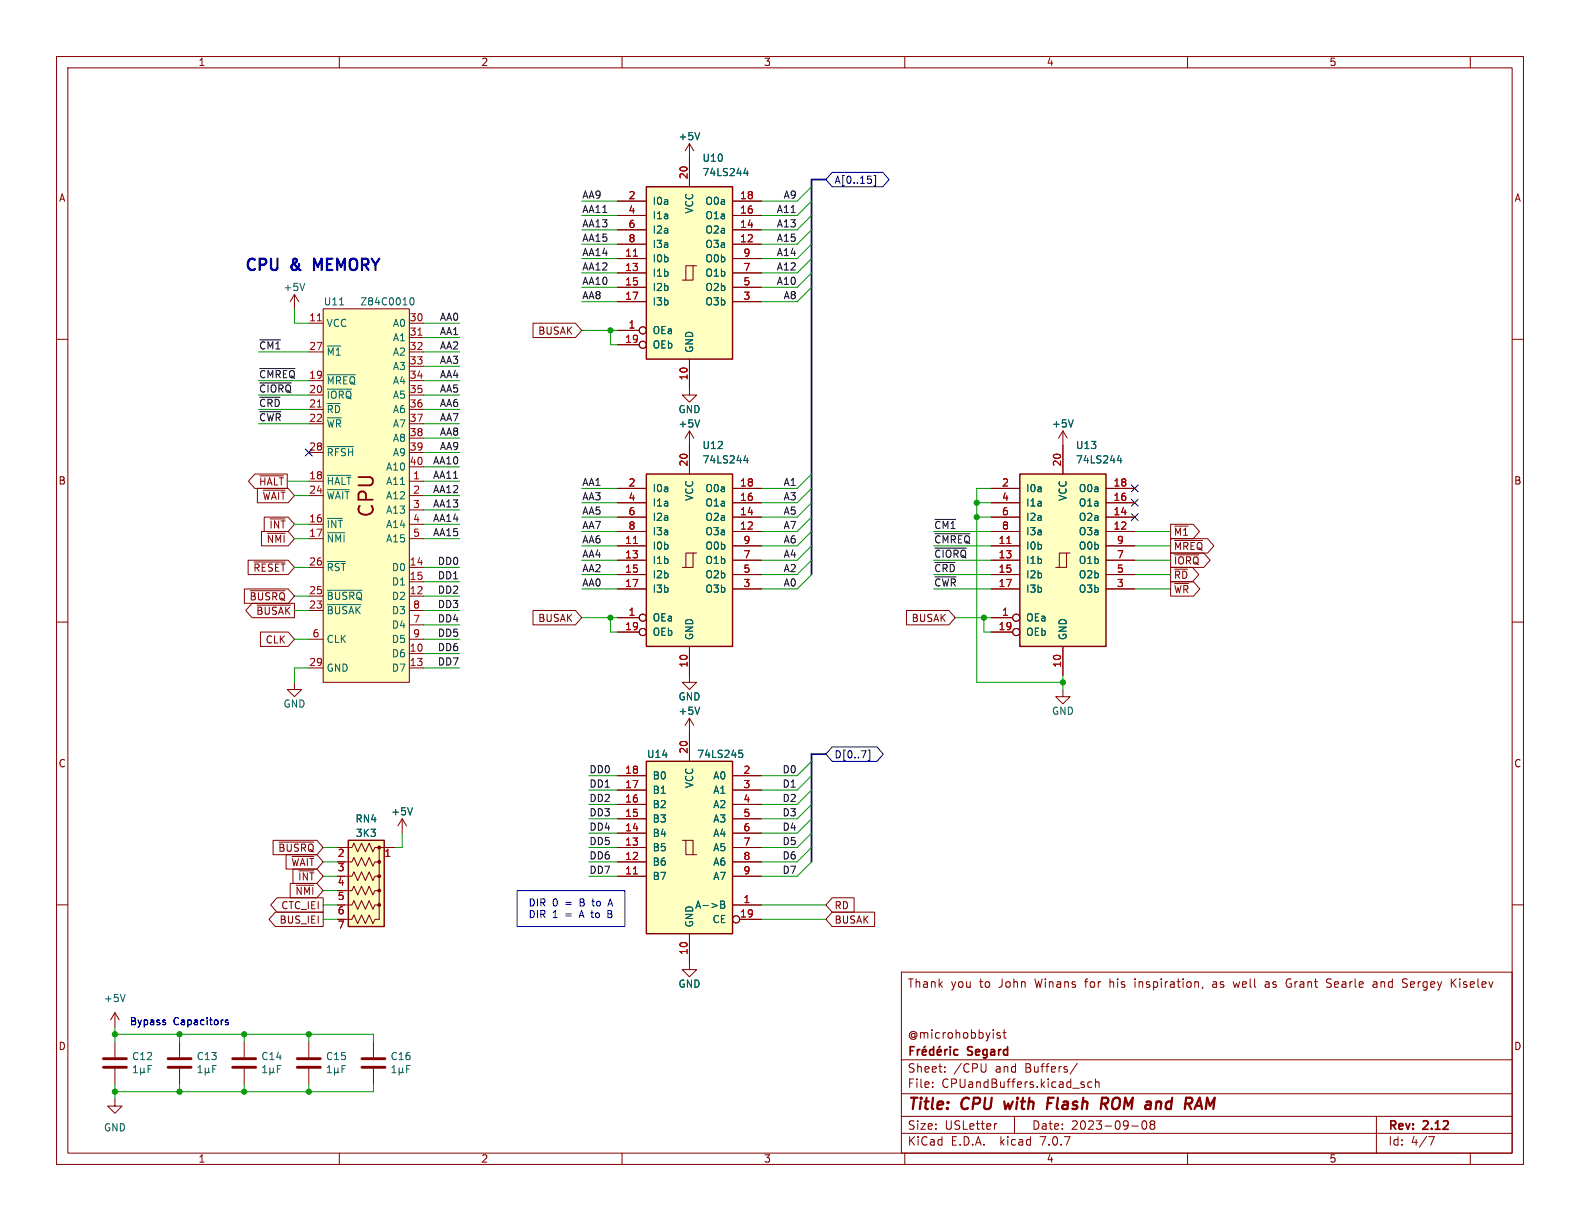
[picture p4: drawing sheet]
<svg xmlns="http://www.w3.org/2000/svg" width="279mm" height="216mm" viewBox="0 0 279 216" stroke-linecap="round" stroke-linejoin="round" font-family="sans-serif">
<g fill="none" stroke="#840000" stroke-width=".18">
<path d="M10 10h259.4v195.9h-259.4zM12 12h255.4v191.9h-255.4zM60 10v2M110 10v2M160 10v2M210 10v2M260 10v2M109.2 38.1h5.1M109.2 35.6h5.1M121.9 25.4v7.6M121.9 25.4l-.7 1.3M121.9 25.4l.8 1.3"/>
<path d="M129.5 38.1h5.1M129.5 35.6h5.1M10 60h2M52.1 52.1l-.8 1.2M52.1 52.1v2.5M52.1 52.1l.7 1.2M54.6 57.2h2.5M57.1 54.6h15.3v66.1h-15.3zM72.4 57.2h2.5M72.4 59.7h2.5M94.3 57.1h7.5l1.1 1.3-1.1 1.3h-7.5zM109.2 58.4h3.8"/>
<path d="M109.2 45.7h5.1M109.2 43.2h5.1M109.2 48.3h5.1M109.2 40.6h5.1M109.2 50.8h5.1M109.2 53.3h5.1M122.6 47h-1.3v2.5M123.2 47h-.6v2.5h-2M129.5 45.7h5.1M129.5 43.2h5.1M129.5 48.3h5.1M129.5 40.6h5.1"/>
<path d="M129.5 50.8h5.1M129.5 53.3h5.1M267.4 60h2M54.6 67.3h2.5M54.6 69.9h2.5M54.6 72.4h2.5M54.6 74.9h2.5M54.6 62.2h2.5M72.4 67.3h2.5M72.4 69.9h2.5M72.4 72.4h2.5M72.4 74.9h2.5"/>
<path d="M72.4 62.2h2.5M72.4 64.8h2.5M72.4 77.5h2.5M109.2 61h3.8M121.9 63.5v6.4h1.3l-1.3 1.2-1.3-1.2h1.3M121.9 76.2v7.6M121.9 76.2l-.7 1.3M121.9 76.2l.8 1.3M188 76.2l-.8 1.3M188 76.2v7.6M188 76.2l.7 1.3M43.9 99.1h7.1l1.1 1.2-1.1 1.3h-7.1z"/>
<path d="M44.9 99.4h5.5M45.1 83.8h5.7v2.6h-5.7l-1.2-1.3zM45.5 86.4h5.5l1.1 1.2-1.1 1.3h-5.5zM45.9 84.1h4.2M46.2 94h4.8l1.1 1.3-1.1 1.2h-4.8zM46.6 86.7h3.8M46.7 91.4h4.3l1.1 1.3-1.1 1.3h-4.3zM47.3 94.3h3.1M47.8 91.8h2.6M54.6 85.1h2.5M54.6 92.7h2.5M54.6 95.3h2.5"/>
<path d="M54.6 87.6h2.5M54.6 80h2.5M72.4 85.1h2.5M72.4 92.7h2.5M72.4 95.3h2.5M72.4 87.6h2.5M72.4 80h2.5M72.4 90.2h2.5M72.4 82.6h2.5M109.2 96.5h5.1M109.2 94h5.1M109.2 99.1h5.1"/>
<path d="M109.2 91.4h5.1M109.2 88.9h5.1M109.2 86.4h5.1M122.6 97.8h-1.3v2.5M123.2 97.8h-.6v2.5h-2M129.5 96.5h5.1M129.5 94h5.1M129.5 99.1h5.1M129.5 91.4h5.1M129.5 88.9h5.1M129.5 86.4h5.1M175.3 96.5h5"/>
<path d="M175.3 94h5M175.3 99.1h5M175.3 91.4h5M175.3 88.9h5M175.3 86.4h5M188.6 97.8h-1.3v2.5M189.2 97.8h-.6v2.5h-1.9M195.6 96.5h5.1M195.6 94h5.1M195.6 99.1h5.1M195.6 91.4h5.1M195.6 88.9h5.1"/>
<path d="M195.6 86.4h5.1M207 92.7h4l1.1 1.3-1.1 1.3h-4zM207 97.8h5.9l1.1 1.3-1.1 1.2h-5.9zM207 95.2h6.5l1.2 1.3-1.2 1.3h-6.5zM207.7 93h2.4M207.7 98.1h4.3M207.7 95.6h5M10 110h2M43.2 104.1h7.8l1.1 1.3-1.1 1.3h-7.8zM44.3 104.5h6.1M44.6 106.7h7.5v2.5h-7.5l-1.1-1.2zM45.5 107h5.9"/>
<path d="M46.1 111.8h4.9l1.1 1.2-1.1 1.3h-4.9zM54.6 105.4h2.5M54.6 118.1h2.5M54.6 100.3h2.5M54.6 108h2.5M54.6 113h2.5M72.4 115.6h2.5M72.4 105.4h2.5M72.4 118.1h2.5M72.4 100.3h2.5M72.4 102.9h2.5M72.4 108h2.5"/>
<path d="M72.4 113h2.5M72.4 110.5h2.5M94.3 107.9h7.5l1.1 1.3-1.1 1.3h-7.5zM109.2 109.2h3.8M109.2 101.6h5.1M109.2 104.1h5.1M109.2 111.8h3.8M121.9 114.3v6.4h1.3l-1.3 1.2-1.3-1.2h1.3M129.5 101.6h5.1M129.5 104.1h5.1M160.3 107.9h7.5l1.1 1.3-1.1 1.3h-7.5zM175.3 109.2h3.8"/>
<path d="M175.3 101.6h5M175.3 104.1h5M175.3 111.8h3.8M188 114.3v5.1M195.6 101.6h5.1M195.6 104.1h5.1M207 100.3h3.9l1.1 1.3-1.1 1.3h-3.9zM207 102.9h4.1l1.1 1.2-1.1 1.3h-4.1zM267.4 110h2M52.1 120.7v1.2h1.2l-1.2 1.3-1.3-1.3h1.3M109.2 139.7h5.1M109.2 137.2h5.1"/>
<path d="M121.9 127v7.6M121.9 127l-.7 1.3M121.9 127l.8 1.3M129.5 139.7h5.1M129.5 137.2h5.1M188 121.9v1.3h1.2l-1.2 1.3-1.3-1.3h1.3M10 160h2M48.3 148.6h7.7l1.1 1.3-1.1 1.2h-7.7zM49 158.7h8.1v2.6h-8.1l-1.1-1.3zM49.3 148.9h6.2M50.6 151.1h5.4l1.1 1.3-1.1 1.3h-5.4zM51.3 156.2h4.7l1.1 1.3-1.1 1.3h-4.7z"/>
<path d="M51.6 151.4h3.9M51.8 153.7h4.2l1.1 1.2-1.1 1.3h-4.2zM52.4 156.5h3.1M59.7 149.9h2.5l.4-.8 .6 1.5 .7-1.5 .7 1.5 .7-1.5 .6 1.5 .4-.7h.8v12.7h-.8l-.4 .7-.6-1.5-.7 1.5-.7-1.5-.7 1.5-.6-1.5-.4 .8h-1.2M61 152.4h1.2l.4-.8 .6 1.6 .7-1.6 .7 1.6 .7-1.6 .6 1.6 .4-.8h.8M61 154.9h1.2l.4-.7 .6 1.5 .7-1.5 .7 1.5 .7-1.5 .6 1.5 .4-.8h.8M61 157.5h1.2l.4-.8 .6 1.5 .7-1.5 .7 1.5 .7-1.5 .6 1.5 .4-.7h.8M67.3 149.9h2.5M71.1 144.8l-.7 1.3M71.1 144.8v2.5M71.1 144.8l.8 1.3M109.2 154.9h5.1"/>
<path d="M109.2 152.4h5.1M109.2 149.9h5.1M109.2 147.3h5.1M109.2 144.8h5.1M109.2 142.2h5.1M120.6 148.6h.7v2.5h1.9M121.3 148.6h1.3v2.5M129.5 154.9h5.1M129.5 152.4h5.1M129.5 149.9h5.1M129.5 147.3h5.1M129.5 144.8h5.1"/>
<path d="M129.5 142.2h5.1M147.2 158.7h3.8v2.6h-3.8l-1.2-1.3zM267.4 160h2M20.3 179.1v2.5M20.3 179.1l-.7 1.2M20.3 179.1l.8 1.2M48.7 161.3h8.4v2.5h-8.4l-1.1-1.2zM61 160h1.2l.4-.7 .6 1.5 .7-1.5 .7 1.5 .7-1.5 .6 1.5 .4-.8h.8M121.9 165.1v6.4h1.3l-1.3 1.2-1.3-1.2h1.3M129.5 160h5.1M130.8 162.6h3.8M147.2 161.3h7.5v2.5h-7.5l-1.2-1.2z"/>
<path d="M159.4 171.9h108v32h-108zM200.7 173.1v.1M200.7 173.6v1M212.7 174.5l-.1 .3M214.9 173.6l-.4 .1M215 174h-.4a.29 .29 0 0 0-.2 .3 .29 .29 0 0 0 .2 .3h.4M218.1 173.6l.3 1 .2-.7M223.8 173.7h.6M224.3 174h-.4a.29 .29 0 0 0-.2 .3 .29 .29 0 0 0 .2 .3h.4M227.7 174.5h.6M228.1 173.9h.3M228.1 173.1l-.4 .1"/>
<path d="M234.6 173.7l.7 .2 .1 .4-.3 .3-.5-.1M235.4 173.2l-.5-.1-.3 .1M242.9 173.7h.5l.1 .9M243.5 173.9l-.5 .1a.29 .29 0 0 0-.2 .3 .29 .29 0 0 0 .2 .3l.5-.1M248.3 173.8l.4 .1 .2 .4-.3 .3h-.4M248.3 173.1l.6 .1M256.9 173.7l.6 .9M257.5 173.1l-.9 .8M20.3 194.3v1.3h1.3l-1.3 1.3-1.3-1.3h1.3M20.3 184.2v2.7M20.3 189v2.8M31.7 184.2v2.7"/>
<path d="M31.7 189v2.8M43.2 184.2v2.7M43.2 189v2.8M54.6 184.2v2.7M54.6 189v2.8M66 184.2v2.7M66 189v2.8M159.4 197.4h108M159.4 193.4h108M159.4 187.4h108M164.9 192.1v.2M164.9 191.4v.1"/>
<path d="M167.1 189.4v.2M167.1 188.7v.1M174.4 188.1v1.2l-.3 .3M176.3 198.7l-.3 .1M176.9 182.7l-.4-.1-.2 .2 .1 .2 .5 .2v.3h-.6M177.4 182.6h.5M177.6 182.1v1.3l.3 .2M179.4 197.4v3M190.5 188l-1.3 1.9M191.4 191.8l.3 .1 .1 .2-.2 .2h-.3M191.4 191.3l.3 .1M193.1 191.4l-.5-.1-.2 .3v.4l.1 .2h.6"/>
<path d="M193.7 191.4l.2-.1 .4 .1 .1 .9M193.7 190.8v1.5M200.1 199.1h1.2M202.1 198.3l.2-.1a.81 .81 0 0 1 .6 .6 .81 .81 0 0 1-.3 .8l-.2 .1a.81 .81 0 0 1-.3-1.4zM203.6 198.8l-.2-.3 .2-.3 .5 .1 .1 .2-.3 .3M203.6 198.8l-.2 .3v.3l.2 .3 .5-.1 .1-.2-.1-.4-.2-.2M203.6 198.8h.3M243.4 197.4v6.5M60 203.9v2M110 203.9v2M159.4 200.4h108M160 203.9v2"/>
<path d="M210 203.9v2M252.6 201h1l-.6 1.5M260 203.9v2"/>
<circle cx="113.7" cy="58.4" r=".63"/>
<circle cx="113.7" cy="61" r=".63"/>
<circle cx="113.7" cy="109.2" r=".63"/>
<circle cx="113.7" cy="111.8" r=".63"/>
<circle cx="179.7" cy="111.8" r=".63"/>
<circle cx="179.7" cy="109.2" r=".63"/>
<circle cx="130.2" cy="162.6" r=".63"/>
</g>
<path d="M177.6 194.8l.2 1.3 .5-.9M185.3 195.1h.6M186.3 194.1h-.9l-.3 2M194.9 194.1l.9 .1a.58 .58 0 0 1-.3 1h-.7M195.2 195.2l.6 .9M204.8 194.8h.3M211.2 196.1l.9-2 .5 2M211.5 195.5h.9" fill="none" stroke="#840000" stroke-width=".4"/>
<g fill="none" stroke="#840000" stroke-width=".3">
<path d="M161 185.8h.5M161.7 185.1h-.7v1.5M162.2 185.6v1M162.7 185.6h-.3l-.2 .3M163.1 186.1l.7-.2-.1-.3h-.4l-.2 .2 .1 .7h.5M163.6 185l-.2 .2M165.1 185.6h-.4l-.3 .3v.4l.1 .2h.6M165.1 185.1v1.5M165.7 186.1l.8-.2-.1-.3h-.4l-.3 .2 .1 .7h.6M166.2 185l-.2 .2M167.1 185.6v1M167.5 185.6h-.3l-.1 .3"/>
<path d="M168 185.1v.1M168 185.6v1M169.4 185.6h-.4l-.3 .3v.4l.1 .2h.6"/>
</g>
<g fill="#ffffc2" stroke="#ffffc2" stroke-width=".18">
<path d="M114.3 83.8h15.2v30.5h-15.2z"/>
<path d="M114.3 134.6h15.2v30.5h-15.2z"/>
<path d="M114.3 33h15.2v30.5h-15.2z"/>
<path d="M180.3 83.8h15.3v30.5h-15.3z"/>
<path d="M61.6 148.6h6.3v15.2h-6.3z"/>
<path d="M57.1 54.6h15.3v66.1h-15.3z"/>
</g>
<path d="M114.3 33h15.2v30.5h-15.2zM114.3 83.8h15.2v30.5h-15.2zM180.3 83.8h15.3v30.5h-15.3zM114.3 134.6h15.2v30.5h-15.2zM61.6 148.6h6.3v15.2h-6.3z" fill="none" stroke="#840000" stroke-width=".25"/>
<path d="M56.1 56.7h.7M73.9 59.3h.7M112 45.3h.7M56.1 72h.7M112 96.1h.7M178 96.1h.8M112 154.5h.7" fill="none" stroke="#a90000" stroke-width=".18"/>
<g fill="none" stroke="#006464" stroke-width=".18">
<path d="M123.7 23.4l-.4 1.3M131.8 29.7l-.3 .9h.8M132.1 30.2v.9M53.9 50.1l-.4 1.3M60 53.9h.8M72.7 52.7l.1-.1a.68 .68 0 0 1 .4 .7 .68 .68 0 0 1-.4 .6 .84 .84 0 0 1-.1-1.2zM57.9 66.3h4.9M57.9 68.8h4.3M57.9 61.2h2.4M57.9 79h4.6M123.7 74.2l-.4 1.3M189.8 74.2l-.4 1.3"/>
<path d="M57.9 91.7h2.6M57.9 94.2h3.1M57.9 84h4.1M57.9 86.6h3.8M57.9 99.3h3.2M131.8 80.5l-.3 .9h.8M132.1 81v.9M197.9 80.5l-.3 .9h.8M198.2 81v.9M57.9 106.9h5.9M57.9 104.4h6.1M123.7 125l-.4 1.3"/>
<path d="M130.7 132.7h.6M130.8 133.1h.3l.2 .3-.1 .5h-.4M72.9 142.8l-.4 1.3M127.5 159.3h.4l.2 .3-.2 .3 .2 .2 .1 .3-.3 .2h-.4zM127.5 159.9h.4M22.1 175.8l-.4 1.3M23.6 189.7h.7M23.6 188.8l.4-.4v1.3M24.9 189.5l.1 .2h.3l.2-.2M24.9 188.8v1.3M25.5 189.5l.2 .2M25.5 188.8v.7"/>
<path d="M26.2 189h.4M26.8 188.4h-.6v1.3M35 189.7h.7M35 188.8l.4-.4v1.3M36.3 189.5l.2 .2h.2l.2-.2M36.3 188.8v1.3M36.9 189.5l.2 .2M36.9 188.8v.7M37.6 189h.4M38.2 188.4h-.6v1.3M46.5 189.7h.7M46.5 188.8l.3-.4v1.3"/>
<path d="M47.7 189.5l.2 .2h.2l.2-.2M47.7 188.8v1.3M48.3 189.5l.2 .2M48.3 188.8v.7M49.1 189h.4M49.7 188.4h-.6v1.3M57.9 189.7h.7M57.9 188.8l.3-.4v1.3M59.2 189.5l.1 .2h.3l.2-.2M59.2 188.8v1.3M59.8 189.5l.1 .2M59.8 188.8v.7"/>
<path d="M60.5 189h.4M61.1 188.4h-.6v1.3M69.3 189.7h.7M69.3 188.8l.4-.4v1.3M70.6 189.5l.2 .2h.2l.2-.2M70.6 188.8v1.3M71.2 189.5l.2 .2M71.2 188.8v.7M71.9 189h.4M72.5 188.4h-.6v1.3"/>
</g>
<path d="M18.3 188.7h4.1M18.3 187.2h4.1M29.7 188.7h4.1M29.7 187.2h4.1M41.1 188.7h4.1M41.1 187.2h4.1M52.6 188.7h4M52.6 187.2h4M64 188.7h4.1M64 187.2h4.1" fill="none" stroke="#840000" stroke-width=".51"/>
<g fill="#840000" stroke="#840000" stroke-width=".18">
<circle cx="67.1" cy="149.9" r=".25"/>
<circle cx="67.1" cy="152.4" r=".25"/>
<circle cx="67.1" cy="154.9" r=".25"/>
<circle cx="67.1" cy="157.5" r=".25"/>
<circle cx="67.1" cy="160" r=".25"/>
</g>
<g fill="none" stroke="#000084" stroke-width=".18">
<path d="M147.2 30.5h8.9l1.1 1.3-1.1 1.2h-8.9l-1.2-1.2zM154 31.8v.5M154.5 31h.3v1.8h-.3M54 79.4l1.2 1.2M55.2 79.4l-1.2 1.2M200.1 90.8l1.2 1.2M200.1 85.8l1.2 1.2M200.1 88.3l1.2 1.2M201.3 90.8l-1.2 1.2M201.3 85.8l-1.2 1.2M201.3 88.3l-1.2 1.2M147.2 132.1h7.9l1.1 1.3-1.1 1.2h-7.9l-1.2-1.2z"/>
<path d="M153.5 132.6h.3v1.8h-.3"/>
</g>
<path d="M45.9 70.3h3.6M45.9 72.8h3.8M45.9 60.1h3.7M45.9 67.7h5.6M45.9 65.2h6.3M165.3 96.9h5.6M165.3 94.4h6.2M165.3 99.5h3.6M165.3 91.8h3.7M165.3 102h3.8" fill="none" stroke="#0f0f0f" stroke-width=".18"/>
<path d="M91.4 157.5h19.1v6.3h-19.1zM107.6 159.8h.6M107.9 158.9l-.4 1.3M107.5 161.6h.4M107.9 161h-.4v1.3h.5M29.1 180.8l.2 .2-.2 .2M29.1 180.3l.1 .1M40.3 180.4l-.3-.1-.2 .2 .1 .2 .4 .1v.3h-.5" fill="none" stroke="#0000c2" stroke-width=".18"/>
<path d="M56.2 47.2l-.7-1.5v2" fill="none" stroke="#0000c2" stroke-width=".4"/>
<path d="M146 31.8h-2.5v69.8M146 133.4h-2.5v19" fill="none" stroke="#000084" stroke-width=".3"/>
<g fill="none" stroke="#009600" stroke-width=".18">
<path d="M102.9 35.6h6.3M102.9 38.1h6.3M143.5 33l-2.5 2.6h-6.4M143.5 38.1l-2.5 2.5h-6.4M143.5 35.6l-2.5 2.5h-6.4M52.1 54.6v2.6h2.5M74.9 59.7h6.4M74.9 57.2h6.4M102.9 53.3h6.3M102.9 50.8h6.3M102.9 40.6h6.3M102.9 45.7h6.3"/>
<path d="M102.9 43.2h6.3M102.9 48.3h6.3M102.9 58.4h6.3M107.9 58.4v2.6h1.3M143.5 50.8l-2.5 2.5h-6.4M143.5 48.3l-2.5 2.5h-6.4M143.5 43.2l-2.5 2.5h-6.4M143.5 40.6l-2.5 2.6h-6.4M143.5 45.7l-2.5 2.6h-6.4M45.7 69.9h8.9M45.7 62.2h8.9M45.7 67.3h8.9"/>
<path d="M45.7 72.4h8.9M45.7 74.9h8.9M74.9 69.9h6.4M74.9 77.5h6.4M74.9 62.2h6.4M74.9 67.3h6.4M74.9 64.8h6.4M74.9 72.4h6.4M74.9 74.9h6.4M50.8 85.1h3.8M52.1 87.6h2.5M52.1 95.3h2.5"/>
<path d="M52.1 92.7h2.5M74.9 80h6.4M74.9 87.6h6.4M74.9 95.3h6.4M74.9 85.1h6.4M74.9 82.6h6.4M74.9 92.7h6.4M74.9 90.2h6.4M102.9 88.9h6.3M102.9 94h6.3M102.9 99.1h6.3M102.9 96.5h6.3"/>
<path d="M102.9 91.4h6.3M102.9 86.4h6.3M143.5 86.4l-2.5 2.5h-6.4M143.5 91.4l-2.5 2.6h-6.4M143.5 96.5l-2.5 2.6h-6.4M143.5 94l-2.5 2.5h-6.4M143.5 99.1l-2.5 2.5h-6.4M143.5 88.9l-2.5 2.5h-6.4M143.5 83.8l-2.5 2.6h-6.4M165.1 94h10.2M165.1 99.1h10.2M165.1 96.5h10.2"/>
<path d="M172.7 88.9h2.6M172.7 91.4h2.6M175.3 86.4h-2.6v34.3h15.3M200.7 94h6.3M200.7 99.1h6.3M200.7 96.5h6.3M52.1 105.4h2.5M52.1 100.3h2.5M52.1 113h2.5M52.1 108h2.5M54.6 118.1h-2.5v2.6M74.9 102.9h6.4"/>
<path d="M74.9 105.4h6.4M74.9 100.3h6.4M74.9 110.5h6.4M74.9 113h6.4M74.9 115.6h6.4M74.9 108h6.4M74.9 118.1h6.4M102.9 109.2h6.3M102.9 104.1h6.3M102.9 101.6h6.3M107.9 109.2v2.6h1.3M143.5 101.6l-2.5 2.5h-6.4"/>
<path d="M165.1 104.1h10.2M165.1 101.6h10.2M168.9 109.2h6.4M174 109.2v2.6h1.3M188 119.4v2.5M200.7 104.1h6.3M200.7 101.6h6.3M104.1 137.2h5.1M104.1 139.7h5.1M143.5 139.7l-2.5 2.5h-6.4M143.5 134.6l-2.5 2.6h-6.4M143.5 137.2l-2.5 2.5h-6.4"/>
<path d="M57.1 149.9h2.6M57.1 152.4h2.6M57.1 154.9h2.6M57.1 157.5h2.6M71.1 147.3v2.6h-1.3M104.1 142.2h5.1M104.1 144.8h5.1M104.1 147.3h5.1M104.1 149.9h5.1M104.1 152.4h5.1M104.1 154.9h5.1M143.5 142.2l-2.5 2.6h-6.4"/>
<path d="M143.5 144.8l-2.5 2.5h-6.4M143.5 147.3l-2.5 2.6h-6.4M143.5 149.9l-2.5 2.5h-6.4M143.5 152.4l-2.5 2.5h-6.4M57.1 162.6h2.6M57.1 160h2.6M134.6 162.6h11.4M134.6 160h11.4M20.3 182.9h45.7v1.3M20.3 181.6v2.6M20.3 191.8v2.5M31.7 182.9v1.3"/>
<path d="M31.7 191.8v1.2M43.2 182.9v1.3M43.2 191.8v1.2M54.6 182.9v1.3M54.6 191.8v1.2M66 191.8v1.2h-45.7"/>
</g>
<g fill="#009600" stroke="#009600" stroke-width=".18">
<circle cx="174" cy="109.2" r=".46"/>
<circle cx="188" cy="120.7" r=".46"/>
<circle cx="107.9" cy="109.2" r=".46"/>
<circle cx="107.9" cy="58.4" r=".46"/>
<circle cx="172.7" cy="91.4" r=".46"/>
<circle cx="172.7" cy="88.9" r=".46"/>
<circle cx="43.2" cy="193" r=".46"/>
<circle cx="43.2" cy="182.9" r=".46"/>
<circle cx="54.6" cy="182.9" r=".46"/>
<circle cx="31.7" cy="182.9" r=".46"/>
<circle cx="31.7" cy="193" r=".46"/>
<circle cx="20.3" cy="193" r=".46"/>
<circle cx="54.6" cy="193" r=".46"/>
<circle cx="20.3" cy="182.9" r=".46"/>
</g>
<text font-size="3.5" fill="#840000" x="66.5" y="91.7" transform="rotate(-90 66.5 91.7)">CPU</text>
<g font-size="2.8" fill="#0000c2">
<text x="43.2" y="48">CPU</text>
<text x="51.6" y="48">&amp;</text>
<text x="56.4" y="48">MEMORY</text>
</g>
<g font-size="2.8" fill="#840000">
<text x="160.4" y="196.8">Title:</text>
<text x="170.1" y="196.8">CPU</text>
<text x="178.5" y="196.8">with</text>
<text x="186.8" y="196.8">Flash</text>
<text x="197.1" y="196.8">ROM</text>
<text x="205.8" y="196.8">and</text>
<text x="213.6" y="196.8">RAM</text>
</g>
<g font-size="2.1" fill="#840000">
<text x="160.4" y="174.9">Thank</text>
<text x="168.1" y="174.9">you</text>
<text x="173.3" y="174.9">to</text>
<text x="176.8" y="174.9">John</text>
<text x="183.3" y="174.9">Winans</text>
<text x="192.3" y="174.9">for</text>
<text x="196.8" y="174.9">his</text>
<text x="201.4" y="174.9">inspiration,</text>
<text x="215.3" y="174.9">as</text>
<text x="219.2" y="174.9">well</text>
<text x="224.9" y="174.9">as</text>
<text x="228.8" y="174.9">Grant</text>
<text x="236.1" y="174.9">Searle</text>
<text x="244.4" y="174.9">and</text>
<text x="249.8" y="174.9">Sergey</text>
<text x="258.5" y="174.9">Kiselev</text>
<text x="160.4" y="183.9">@microhobbyist</text>
<text x="160.4" y="189.9">Sheet:</text>
<text x="168.6" y="189.9">/CPU</text>
<text x="171.2" y="187.1">Segard</text>
<text x="176.1" y="189.9">and</text>
<text x="181.4" y="189.9">Buffers/</text>
<text x="160.4" y="192.6">File:</text>
<text x="166.5" y="192.6">CPUandBuffers.kicad_sch</text>
<text x="160.4" y="202.8">KiCad</text>
<text x="160.4" y="200">Size:</text>
<text x="167.1" y="200">USLetter</text>
<text x="168.1" y="202.8">E.D.A.</text>
<text x="177" y="202.8">kicad</text>
<text x="182.4" y="200">Date:</text>
<text x="184.2" y="202.8">7.0.7</text>
<text x="189.4" y="200">2023-09-08</text>
<text x="245.4" y="200.2">Rev:</text>
<text x="245.4" y="202.8">Id:</text>
<text x="249.5" y="202.8">4/7</text>
<text x="251.8" y="200.2">2.12</text>
</g>
<g font-size="1.8" fill="#840000">
<text x="35" y="11.9">1</text>
<text x="85" y="11.9">2</text>
<text x="135" y="11.9">3</text>
<text x="185" y="11.9">4</text>
<text x="235" y="11.9">5</text>
<text x="10.3" y="35.9">A</text>
<text x="267.7" y="35.9">A</text>
<text x="95.1" y="59.4">BUSAK</text>
<text x="10.3" y="85.9">B</text>
<text x="45.7" y="86">~{HALT}</text>
<text x="46.3" y="88.6">~{WAIT}</text>
<text x="267.7" y="85.9">B</text>
<text x="47.5" y="93.7">~{INT}</text>
<text x="207.5" y="94.9">~{M1}</text>
<text x="44.7" y="101.3">~{RESET}</text>
<text x="47.1" y="96.2">~{NMI}</text>
<text x="207.5" y="100">~{IORQ}</text>
<text x="207.5" y="97.5">~{MREQ}</text>
<text x="44" y="106.4">~{BUSRQ}</text>
<text x="207.5" y="102.6">~{RD}</text>
<text x="207.5" y="105.1">~{WR}</text>
<text x="45.2" y="108.9">~{BUSAK}</text>
<text x="46.9" y="114">CLK</text>
<text x="95.1" y="110.2">BUSAK</text>
<text x="161.1" y="110.2">BUSAK</text>
<text x="10.3" y="135.9">C</text>
<text x="267.7" y="135.9">C</text>
<text x="49.1" y="150.8">~{BUSRQ}</text>
<text x="51.4" y="153.4">~{WAIT}</text>
<text x="52.6" y="155.9">~{INT}</text>
<text x="59.6" y="151.8">2</text>
<text x="59.6" y="154.4">3</text>
<text x="49.6" y="161">CTC_IEI</text>
<text x="52.1" y="158.4">~{NMI}</text>
<text x="59.6" y="156.9">4</text>
<text x="59.6" y="159.5">5</text>
<text x="147.5" y="161">RD</text>
<text x="49.3" y="163.5">BUS_IEI</text>
<text x="59.6" y="162">6</text>
<text x="147.5" y="163.5">BUSAK</text>
<text x="10.3" y="185.9">D</text>
<text x="267.7" y="185.9">D</text>
<text x="35" y="205.8">1</text>
<text x="85" y="205.8">2</text>
<text x="135" y="205.8">3</text>
<text x="185" y="205.8">4</text>
<text x="235" y="205.8">5</text>
</g>
<g font-size="1.8" fill="#006464">
<text x="119.9" y="25">+5V</text>
<text x="124.1" y="28.8">U10</text>
<text x="124.1" y="31.3">74LS244</text>
<text x="115.3" y="36.4">I0a</text>
<text x="115.3" y="39">I1a</text>
<text x="115.3" y="41.5">I2a</text>
<text x="122.8" y="37.9" transform="rotate(-90 122.8 37.9)">VCC</text>
<text x="124.6" y="41.5">O2a</text>
<text x="124.6" y="39">O1a</text>
<text x="124.6" y="36.4">O0a</text>
<text x="115.3" y="46.6">I0b</text>
<text x="115.3" y="44">I3a</text>
<text x="124.6" y="44">O3a</text>
<text x="124.6" y="46.6">O0b</text>
<text x="50" y="51.7">+5V</text>
<text x="115.3" y="49.1">I1b</text>
<text x="115.3" y="51.7">I2b</text>
<text x="124.6" y="51.7">O2b</text>
<text x="124.6" y="49.1">O1b</text>
<text x="57.2" y="54.2">U11</text>
<text x="57.7" y="58">VCC</text>
<text x="63.6" y="54.2">Z84C0010</text>
<text x="69.4" y="58">A0</text>
<text x="115.3" y="59.3">OEa</text>
<text x="115.3" y="54.2">I3b</text>
<text x="124.6" y="54.2">O3b</text>
<text x="57.7" y="63.1">~{M1}</text>
<text x="69.4" y="60.6">A1</text>
<text x="69.4" y="63.1">A2</text>
<text x="69.4" y="65.6">A3</text>
<text x="115.3" y="61.8">OEb</text>
<text x="122.8" y="62.5" transform="rotate(-90 122.8 62.5)">GND</text>
<text x="57.7" y="68.2">~{MREQ}</text>
<text x="57.7" y="70.7">~{IORQ}</text>
<text x="69.4" y="68.2">A4</text>
<text x="69.4" y="70.7">A5</text>
<text x="57.7" y="73.3">~{RD}</text>
<text x="57.7" y="75.8">~{WR}</text>
<text x="69.4" y="73.3">A6</text>
<text x="69.4" y="75.8">A7</text>
<text x="119.9" y="75.8">+5V</text>
<text x="119.9" y="73.3">GND</text>
<text x="185.9" y="75.8">+5V</text>
<text x="57.7" y="80.9">~{RFSH}</text>
<text x="68.2" y="83.4">A10</text>
<text x="69.4" y="78.3">A8</text>
<text x="69.4" y="80.9">A9</text>
<text x="124.1" y="79.6">U12</text>
<text x="124.1" y="82.1">74LS244</text>
<text x="190.2" y="79.6">U13</text>
<text x="190.2" y="82.1">74LS244</text>
<text x="57.7" y="86">~{HALT}</text>
<text x="57.7" y="88.5">~{WAIT}</text>
<text x="68.2" y="86">A11</text>
<text x="68.2" y="88.5">A12</text>
<text x="115.3" y="87.2">I0a</text>
<text x="115.3" y="89.8">I1a</text>
<text x="122.8" y="88.7" transform="rotate(-90 122.8 88.7)">VCC</text>
<text x="124.6" y="89.8">O1a</text>
<text x="124.6" y="87.2">O0a</text>
<text x="181.4" y="87.2">I0a</text>
<text x="181.4" y="89.8">I1a</text>
<text x="188.8" y="88.7" transform="rotate(-90 188.8 88.7)">VCC</text>
<text x="190.7" y="89.8">O1a</text>
<text x="190.7" y="87.2">O0a</text>
<text x="57.7" y="93.6">~{INT}</text>
<text x="68.2" y="91">A13</text>
<text x="68.2" y="93.6">A14</text>
<text x="115.3" y="92.3">I2a</text>
<text x="115.3" y="94.8">I3a</text>
<text x="124.6" y="94.8">O3a</text>
<text x="124.6" y="92.3">O2a</text>
<text x="181.4" y="92.3">I2a</text>
<text x="181.4" y="94.8">I3a</text>
<text x="190.7" y="94.8">O3a</text>
<text x="190.7" y="92.3">O2a</text>
<text x="57.7" y="96.1">~{NMI}</text>
<text x="57.7" y="101.2">~{RST}</text>
<text x="68.2" y="96.1">A15</text>
<text x="69.2" y="101.2">D0</text>
<text x="115.3" y="97.4">I0b</text>
<text x="115.3" y="99.9">I1b</text>
<text x="124.6" y="99.9">O1b</text>
<text x="124.6" y="97.4">O0b</text>
<text x="181.4" y="97.4">I0b</text>
<text x="181.4" y="99.9">I1b</text>
<text x="190.7" y="99.9">O1b</text>
<text x="190.7" y="97.4">O0b</text>
<text x="57.7" y="106.3">~{BUSRQ}</text>
<text x="69.2" y="106.3">D2</text>
<text x="69.2" y="103.7">D1</text>
<text x="115.3" y="102.5">I2b</text>
<text x="115.3" y="105">I3b</text>
<text x="124.6" y="105">O3b</text>
<text x="124.6" y="102.5">O2b</text>
<text x="181.4" y="102.5">I2b</text>
<text x="181.4" y="105">I3b</text>
<text x="190.7" y="105">O3b</text>
<text x="190.7" y="102.5">O2b</text>
<text x="57.7" y="108.8">~{BUSAK}</text>
<text x="57.7" y="113.9">CLK</text>
<text x="69.2" y="111.4">D4</text>
<text x="69.2" y="108.8">D3</text>
<text x="69.2" y="113.9">D5</text>
<text x="115.3" y="110.1">OEa</text>
<text x="115.3" y="112.6">OEb</text>
<text x="122.8" y="113.3" transform="rotate(-90 122.8 113.3)">GND</text>
<text x="181.4" y="110.1">OEa</text>
<text x="181.4" y="112.6">OEb</text>
<text x="188.8" y="113.3" transform="rotate(-90 188.8 113.3)">GND</text>
<text x="57.7" y="119">GND</text>
<text x="69.2" y="116.4">D6</text>
<text x="69.2" y="119">D7</text>
<text x="50" y="125.3">GND</text>
<text x="119.9" y="124.1">GND</text>
<text x="119.9" y="126.6">+5V</text>
<text x="185.9" y="126.6">GND</text>
<text x="114.3" y="134.2">U14</text>
<text x="123.2" y="134.2">74LS245</text>
<text x="115.3" y="143.1">B2</text>
<text x="115.3" y="140.6">B1</text>
<text x="115.3" y="138">B0</text>
<text x="122.8" y="139.5" transform="rotate(-90 122.8 139.5)">VCC</text>
<text x="126" y="138">A0</text>
<text x="126" y="140.6">A1</text>
<text x="126" y="143.1">A2</text>
<text x="62.8" y="145.6">RN4</text>
<text x="62.8" y="148.2">3K3</text>
<text x="69.1" y="144.4">+5V</text>
<text x="115.3" y="148.2">B4</text>
<text x="115.3" y="145.6">B3</text>
<text x="126" y="145.6">A3</text>
<text x="126" y="148.2">A4</text>
<text x="115.3" y="155.8">B7</text>
<text x="115.3" y="153.3">B6</text>
<text x="115.3" y="150.7">B5</text>
<text x="126" y="150.7">A5</text>
<text x="126" y="153.3">A6</text>
<text x="126" y="155.8">A7</text>
<text x="122.8" y="160.9">A-&gt;B</text>
<text x="122.8" y="164.1" transform="rotate(-90 122.8 164.1)">GND</text>
<text x="125.9" y="163.4">CE</text>
<text x="18.3" y="177.4">+5V</text>
<text x="119.9" y="174.9">GND</text>
<text x="23.3" y="187.7">C12</text>
<text x="34.7" y="187.7">C13</text>
<text x="46.1" y="187.7">C14</text>
<text x="57.5" y="187.7">C15</text>
<text x="69" y="187.7">C16</text>
<text x="18.3" y="200.3">GND</text>
</g>
<g font-size="1.8" fill="#0f0f0f">
<text x="102.9" y="35.2">AA9</text>
<text x="138.5" y="35.2">A9</text>
<text x="102.9" y="37.8">AA11</text>
<text x="102.9" y="40.3">AA13</text>
<text x="137.3" y="40.3">A13</text>
<text x="137.3" y="37.8">A11</text>
<text x="102.9" y="45.4">AA14</text>
<text x="102.9" y="47.9">AA12</text>
<text x="102.9" y="42.8">AA15</text>
<text x="137.3" y="47.9">A12</text>
<text x="137.3" y="45.4">A14</text>
<text x="137.3" y="42.8">A15</text>
<text x="102.9" y="53">AA8</text>
<text x="102.9" y="50.5">AA10</text>
<text x="137.3" y="50.5">A10</text>
<text x="138.5" y="53">A8</text>
<text x="77.7" y="56.8">AA0</text>
<text x="77.7" y="59.3">AA1</text>
<text x="45.7" y="61.9">~{CM1}</text>
<text x="77.7" y="64.4">AA3</text>
<text x="77.7" y="61.9">AA2</text>
<text x="45.7" y="69.5">~{CIORQ} 20</text>
<text x="45.7" y="67">~{CMREQ}19</text>
<text x="77.7" y="67">AA4</text>
<text x="77.7" y="69.5">AA5</text>
<text x="45.7" y="72">~{CRD}</text>
<text x="45.7" y="74.6">~{CWR}</text>
<text x="77.7" y="74.6">AA7</text>
<text x="77.7" y="77.1">AA8</text>
<text x="77.7" y="72">AA6</text>
<text x="76.5" y="82.2">AA10</text>
<text x="77.7" y="79.7">AA9</text>
<text x="76.5" y="84.7">AA11</text>
<text x="76.5" y="87.3">AA12</text>
<text x="76.5" y="89.8">AA13</text>
<text x="102.9" y="88.6">AA3</text>
<text x="102.9" y="86">AA1</text>
<text x="138.5" y="86">A1</text>
<text x="138.5" y="88.6">A3</text>
<text x="76.5" y="92.4">AA14</text>
<text x="76.5" y="94.9">AA15</text>
<text x="102.9" y="93.6">AA7</text>
<text x="102.9" y="91.1">AA5</text>
<text x="138.5" y="91.1">A5</text>
<text x="138.5" y="93.6">A7</text>
<text x="165.1" y="93.6">~{CM1}</text>
<text x="77.3" y="100">DD0</text>
<text x="102.9" y="98.7">AA4</text>
<text x="102.9" y="101.3">AA2</text>
<text x="102.9" y="96.2">AA6</text>
<text x="138.5" y="98.7">A4</text>
<text x="138.5" y="101.3">A2</text>
<text x="138.5" y="96.2">A6</text>
<text x="165.1" y="98.7">~{CIORQ}</text>
<text x="165.1" y="96.2">~{CMREQ}</text>
<text x="165.1" y="101.3">~{CRD}</text>
<text x="77.3" y="105.1">DD2</text>
<text x="77.3" y="102.5">DD1</text>
<text x="77.3" y="107.6">DD3</text>
<text x="102.9" y="103.8">AA0</text>
<text x="138.5" y="103.8">A0</text>
<text x="165.1" y="103.8">~{CWR}</text>
<text x="77.3" y="112.7">DD5</text>
<text x="77.3" y="110.1">DD4</text>
<text x="77.3" y="115.2">DD6</text>
<text x="77.3" y="117.8">DD7</text>
<text x="104.1" y="136.8">DD0</text>
<text x="138.3" y="136.8">D0</text>
<text x="104.1" y="141.9">DD2</text>
<text x="104.1" y="139.4">DD1</text>
<text x="138.3" y="139.4">D1</text>
<text x="138.3" y="141.9">D2</text>
<text x="104.1" y="149.5">DD5</text>
<text x="104.1" y="147">DD4</text>
<text x="104.1" y="144.4">DD3</text>
<text x="138.3" y="149.5">D5</text>
<text x="138.3" y="147">D4</text>
<text x="138.3" y="144.4">D3</text>
<text x="104.1" y="154.6">DD7</text>
<text x="104.1" y="152.1">DD6</text>
<text x="138.3" y="152.1">D6</text>
<text x="138.3" y="154.6">D7</text>
</g>
<g font-size="1.8" fill="#a90000">
<text x="111.1" y="35.3">2</text>
<text x="121.7" y="31.8" transform="rotate(-90 121.7 31.8)">20</text>
<text x="130.8" y="35.3">18</text>
<text x="111.1" y="37.8">4</text>
<text x="111.1" y="40.4">6</text>
<text x="130.8" y="40.4">14</text>
<text x="130.8" y="37.8">16</text>
<text x="110.4" y="45.5">11</text>
<text x="111.1" y="42.9">8</text>
<text x="130.8" y="42.9">12</text>
<text x="131.4" y="45.5">9</text>
<text x="110.4" y="48">13</text>
<text x="110.4" y="50.5">15</text>
<text x="110.4" y="53.1">17</text>
<text x="131.4" y="53.1">3</text>
<text x="131.4" y="50.5">5</text>
<text x="131.4" y="48">7</text>
<text x="54.6" y="56.9">11</text>
<text x="72.3" y="56.9">30</text>
<text x="72.3" y="59.4">31</text>
<text x="111.1" y="58.2">1</text>
<text x="54.6" y="62">27</text>
<text x="72.3" y="62">32</text>
<text x="72.3" y="64.5">33</text>
<text x="110.4" y="60.7">19</text>
<text x="72.3" y="67.1">34</text>
<text x="72.3" y="69.6">35</text>
<text x="121.7" y="67.4" transform="rotate(-90 121.7 67.4)">10</text>
<text x="54.6" y="72.1">21</text>
<text x="54.6" y="74.7">22</text>
<text x="72.3" y="72.1">36</text>
<text x="72.3" y="74.7">37</text>
<text x="72.3" y="77.2">38</text>
<text x="54.6" y="79.8">28</text>
<text x="72.3" y="79.8">39</text>
<text x="72.3" y="82.3">40</text>
<text x="121.7" y="82.6" transform="rotate(-90 121.7 82.6)">20</text>
<text x="187.7" y="82.6" transform="rotate(-90 187.7 82.6)">20</text>
<text x="54.6" y="84.8">18</text>
<text x="54.6" y="87.4">24</text>
<text x="73" y="84.8">1</text>
<text x="73" y="87.4">2</text>
<text x="73" y="89.9">3</text>
<text x="111.1" y="86.1">2</text>
<text x="111.1" y="88.6">4</text>
<text x="130.8" y="88.6">16</text>
<text x="130.8" y="86.1">18</text>
<text x="177.1" y="86.1">2</text>
<text x="177.1" y="88.6">4</text>
<text x="196.8" y="88.6">16</text>
<text x="196.8" y="86.1">18</text>
<text x="54.6" y="92.5">16</text>
<text x="54.6" y="95">17</text>
<text x="73" y="92.5">4</text>
<text x="73" y="95">5</text>
<text x="111.1" y="91.2">6</text>
<text x="111.1" y="93.7">8</text>
<text x="130.8" y="93.7">12</text>
<text x="130.8" y="91.2">14</text>
<text x="177.1" y="91.2">6</text>
<text x="177.1" y="93.7">8</text>
<text x="196.8" y="93.7">12</text>
<text x="196.8" y="91.2">14</text>
<text x="54.6" y="100.1">26</text>
<text x="72.3" y="100.1">14</text>
<text x="110.4" y="96.3">11</text>
<text x="110.4" y="98.8">13</text>
<text x="110.4" y="101.3">15</text>
<text x="131.4" y="101.3">5</text>
<text x="131.4" y="98.8">7</text>
<text x="131.4" y="96.3">9</text>
<text x="176.5" y="96.3">11</text>
<text x="176.5" y="98.8">13</text>
<text x="176.5" y="101.3">15</text>
<text x="197.4" y="101.3">5</text>
<text x="197.4" y="98.8">7</text>
<text x="197.4" y="96.3">9</text>
<text x="54.6" y="107.7">23</text>
<text x="54.6" y="105.2">25</text>
<text x="72.3" y="105.2">12</text>
<text x="72.3" y="102.6">15</text>
<text x="73" y="107.7">8</text>
<text x="110.4" y="103.9">17</text>
<text x="131.4" y="103.9">3</text>
<text x="176.5" y="103.9">17</text>
<text x="197.4" y="103.9">3</text>
<text x="55.2" y="112.8">6</text>
<text x="73" y="110.2">7</text>
<text x="73" y="112.8">9</text>
<text x="110.4" y="111.5">19</text>
<text x="111.1" y="109">1</text>
<text x="176.5" y="111.5">19</text>
<text x="177.1" y="109">1</text>
<text x="54.6" y="117.9">29</text>
<text x="72.3" y="115.3">10</text>
<text x="72.3" y="117.9">13</text>
<text x="121.7" y="118.2" transform="rotate(-90 121.7 118.2)">10</text>
<text x="187.7" y="118.2" transform="rotate(-90 187.7 118.2)">10</text>
<text x="110.4" y="136.9">18</text>
<text x="121.7" y="133.4" transform="rotate(-90 121.7 133.4)">20</text>
<text x="131.4" y="136.9">2</text>
<text x="110.4" y="142">16</text>
<text x="110.4" y="139.4">17</text>
<text x="131.4" y="139.4">3</text>
<text x="131.4" y="142">4</text>
<text x="110.4" y="149.6">13</text>
<text x="110.4" y="147.1">14</text>
<text x="110.4" y="144.5">15</text>
<text x="131.4" y="144.5">5</text>
<text x="131.4" y="147.1">6</text>
<text x="131.4" y="149.6">7</text>
<text x="67.9" y="151.8">1</text>
<text x="110.4" y="154.7">11</text>
<text x="110.4" y="152.1">12</text>
<text x="131.4" y="152.1">8</text>
<text x="131.4" y="154.7">9</text>
<text x="131.4" y="159.8">1</text>
<text x="59.6" y="164.5">7</text>
<text x="130.8" y="162.3">19</text>
<text x="121.7" y="169" transform="rotate(-90 121.7 169)">10</text>
</g>
<g font-size="1.8" fill="#000084">
<text x="147.5" y="32.7">A[0..15]</text>
<text x="147.5" y="134.3">D[0..7]</text>
</g>
<g font-size="1.8" fill="#0000c2">
<text x="93.4" y="160.5">DIR</text>
<text x="97.7" y="160.5">0</text>
<text x="100.1" y="160.5">=</text>
<text x="102.8" y="160.5">B</text>
<text x="105.2" y="160.5">to</text>
<text x="108.3" y="160.5">A</text>
<text x="93.4" y="162.5">DIR</text>
<text x="97.7" y="162.5">1</text>
<text x="100.1" y="162.5">=</text>
<text x="102.8" y="162.5">A to</text>
<text x="108.1" y="162.5">B</text>
<text x="22.9" y="181.4">Bypass</text>
<text x="30.6" y="181.4">Capacitors</text>
</g>
</svg>
